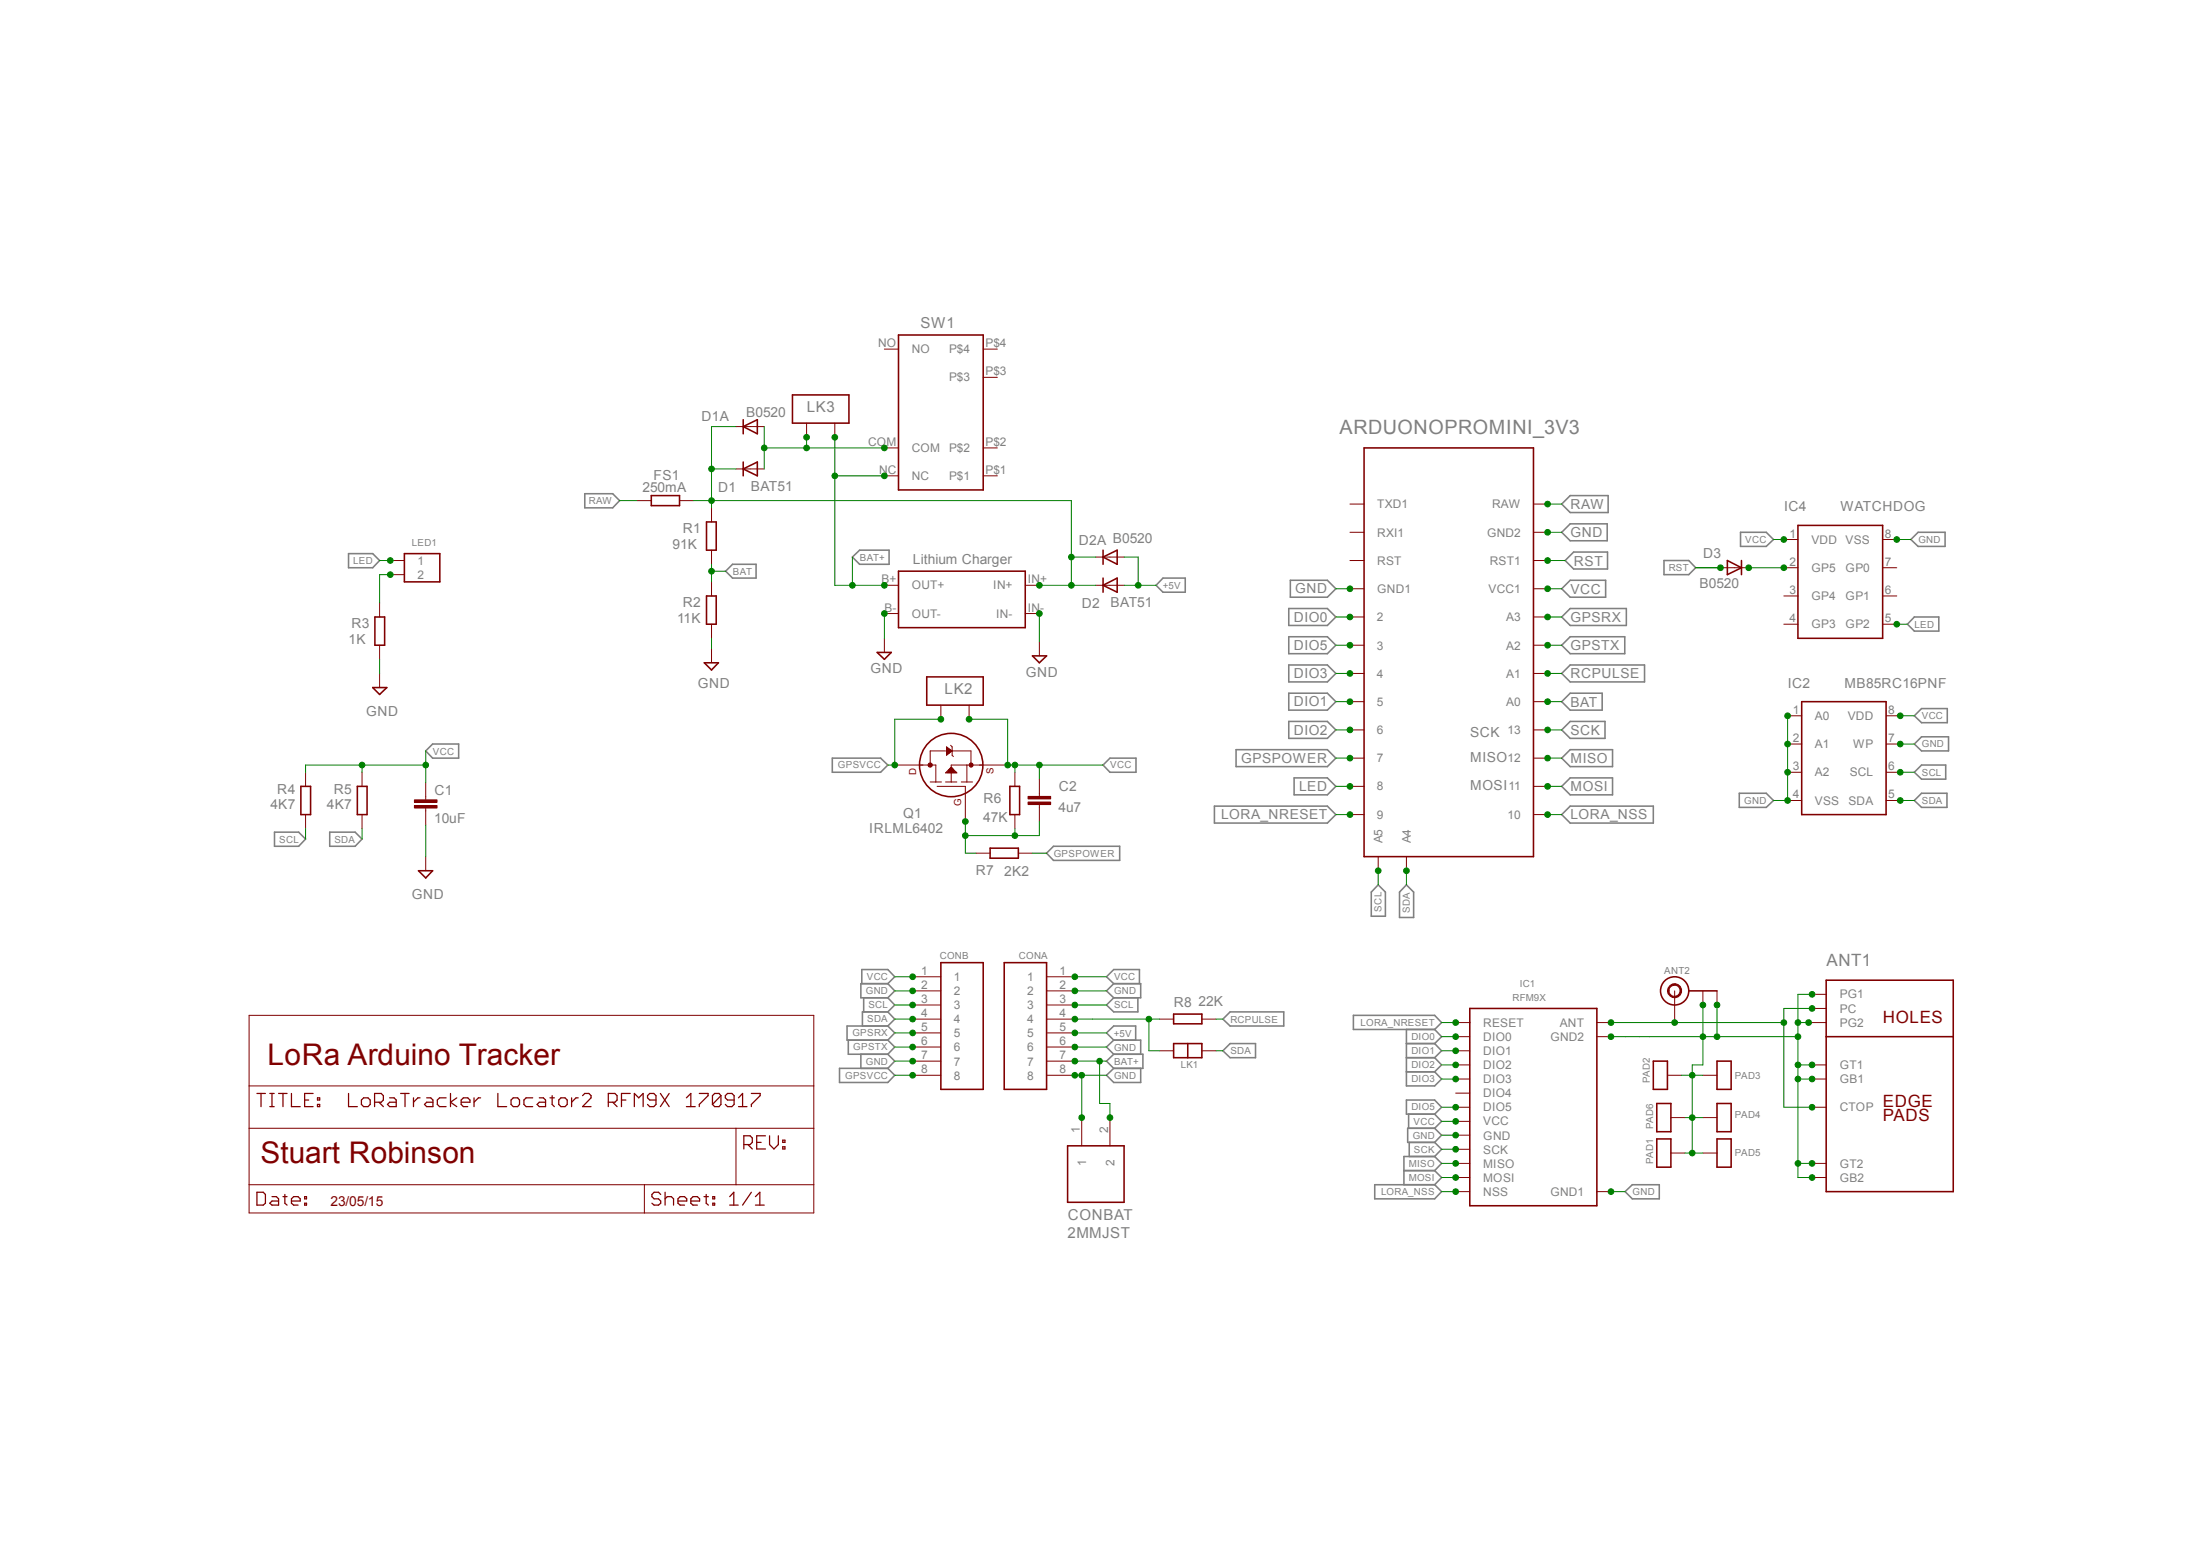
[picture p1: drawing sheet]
<svg xmlns="http://www.w3.org/2000/svg" width="297mm" height="210mm" viewBox="0 0 297 210" stroke-linecap="round" stroke-linejoin="round" font-family="sans-serif">
<g fill="none" stroke="#808080" stroke-width=".21">
<path d="M47 74.7h3.3l.9 .9-.9 1h-3.3zM78.9 66.6h3.8l.9 1-.9 .9h-3.8zM98.8 76.2h3.2v1.8h-3.2l-.9-.9zM115 75.2l1-.9h4v1.9h-4zM156.9 78h3v1.9h-3l-.9-.9zM174.1 78.3h5l1.2 1.2-1.2 1.1h-5zM210.7 71.8l1.2-1.1h5v2.3h-5zM210.7 79.5l1.2-1.2h4.8v2.3h-4.8zM210.7 68l1.2-1.1h5.1v2.3h-5.1zM211.2 75.6l1.1-1.1h4.6v2.3h-4.6zM224.5 75.6h3.4l.9 1-.9 1h-3.4zM234.9 71.8h3.4l1 1-1 .9h-3.4z"/>
<path d="M257.9 72.8l.9-1h3.7v1.9h-3.7zM173.9 82.1h5.2l1.2 1.2-1.2 1.1h-5.2zM173.9 85.9h5.2l1.2 1.2-1.2 1.1h-5.2zM173.9 89.7h5.2l1.2 1.2-1.2 1.1h-5.2zM173.9 93.6h5.2l1.2 1.1-1.2 1.1h-5.2zM173.9 97.4h5.2l1.2 1.1-1.2 1.2h-5.2zM210.7 83.3l1.2-1.2h7.6v2.3h-7.6zM210.7 87.1l1.2-1.2h7.3v2.3h-7.3zM210.7 94.7l1.2-1.1h4.3v2.2h-4.3zM210.7 98.5l1.2-1.1h4.7v2.3h-4.7zM210.7 90.9l1.2-1.2h10v2.3h-10zM258.3 96.6l1-1h3.5v1.9h-3.5z"/>
<path d="M258.3 83.3h3.3v1.9h-3.3l-.9-1zM37 112.3h3.3l.9 .9-.9 1h-3.3zM44.5 112.3h3.4l1 .9-1 1h-3.4zM57.4 101.3l1-.9h3.5v1.9h-3.5zM112.3 102.3h6.5l1 1-1 .9h-6.5zM141.2 115.1l1-.9h8.9v1.9h-8.9zM148.8 103.3l1-1h3.5v1.9h-3.5zM163.9 108.8h15.2l1.2 1.1-1.2 1.2h-15.2zM166.8 101.2h12.3l1.2 1.1-1.2 1.2h-12.3zM174.6 105h4.5l1.2 1.1-1.2 1.2h-4.5zM186 119.4l.9 1v3.3h-1.9v-3.3zM189.8 119.4l1 1v3.4h-2v-3.4z"/>
<path d="M210.7 109.9l1.2-1.1h11.2v2.3h-11.2zM210.7 106.1l1.2-1.1h5.7v2.3h-5.7zM210.7 102.3l1.2-1.1h5.7v2.3h-5.7zM234.7 107.1h3.6l1 .9-1 1h-3.6zM258.3 108l1-.9h3.4v1.9h-3.4zM258.3 100.4l1-1h3.6v1.9h-3.6zM258.3 104.2l1-.9h3.3v1.9h-3.3zM116.3 132.8v-1.9h3.5l.9 .9-.9 1M116.5 134.7v1.9M119.8 138.5h-5.5v1.9h5.5M119.8 132.8h-3.6v1.9h3.6M119.8 132.8l.9 .9-.9 1"/>
<path d="M119.8 138.5l.9 .9-.9 1M119.8 134.7l.9 .9-.9 1M119.8 136.6l.9 .9-.9 1M119.8 136.6h-3.4v1.9M150.3 132.8h3.6v1.9h-3.6M150.3 132.8l-1 .9 1 1M150.3 132.8l-1-1 1-.9h3.5v1.9M150.3 134.7l-1 .9 1 1h3.2v-1.9M165 137.5l1-.9h7.2v1.9h-7.2zM182.6 137h11l.9 1-.9 .9h-11zM189.8 138.9v7.7h3.8l.9-1-.9-.9M193.6 138.9l.9 1-.9 .9"/>
<path d="M113.3 144.2h6.5l.9 .9-.9 1h-6.5zM114.5 140.4v1.9h5.3M116.2 142.3v1.9M119.8 142.3l.9 .9-.9 1M119.8 140.4l.9 .9-.9 1M150.3 144.2l-1 .9 1 1h3.6v-1.9M150.3 142.3h3.9v1.9h-3.9M150.3 140.4h3.6v1.9M150.3 140.4l-1 .9 1 1M150.3 140.4l-1-1 1-.9h2.9v1.9M150.3 142.3l-1 .9 1 1M165 141.8l1-1h3.4v1.9h-3.4z"/>
<path d="M185.5 159.9h8.1l.9 .9-.9 1h-8.1zM189.4 158h4.2M189.8 148.5h3.8l.9 .9-.9 1h-3.8zM189.8 140.8h3.8M189.8 142.7h3.8M189.8 144.7h3.8M190.1 150.4v1.9M190.2 154.2v1.9M193.6 152.3l.9 .9-.9 1M193.6 152.3h-3.7v1.9h3.7M193.6 150.4l.9 .9-.9 1M193.6 142.7l.9 1-.9 1"/>
<path d="M193.6 158l.9 .9-.9 1M193.6 156.1h-4.2v3.8M193.6 156.1l.9 .9-.9 1M193.6 154.2l.9 .9-.9 1M193.6 140.8l.9 1-.9 .9M219.3 160.8l1-.9h3.6v1.9h-3.6z"/>
</g>
<g fill="none" stroke="#800000" stroke-width=".21">
<path d="M95.3 70.4h1.3v3.9h-1.3zM50.3 92.8h1.9l-1 .9zM50.6 83.3h1.3v3.8h-1.3zM95 89.5h1.9l-.9 .9zM95.3 80.4h1.3v3.8h-1.3zM118.4 88.1h1.9l-1 .9zM127 129.9h5.7v17.1h-5.7zM135.5 129.9h5.7v17.1h-5.7zM158.4 136.9h3.8v1.3h-3.8zM223.1 143.2h1.9v3.8h-1.9zM223.6 148.9h1.9v3.8h-1.9zM223.6 153.7h1.9v3.8h-1.9z"/>
<path d="M231.7 143.2h1.9v3.8h-1.9zM231.7 148.9h1.9v3.8h-1.9zM231.7 153.7h1.9v3.8h-1.9z"/>
<circle cx="128.4" cy="103.3" r="4.3"/>
</g>
<g fill="none" stroke="#800000" stroke-width=".13">
<path d="M96 68.5v1.9M96 74.3v1.9M96 78.5v1.9M51.2 81.4v1.9M51.2 87.1v1.9M51.2 90.9v1.9M96 84.2v1.9M96 87.5v2M119.3 86.1v2M124.2 103.3h2.1v2.2M125.5 105.5h1.5M126.4 106.1h3.9v1"/>
<path d="M127.6 105.5h1.5M127.6 101.3h-2.1v2M127.7 100.8l.8 .5-.8 .6zM128 103.9h.2M128.3 100.6l.2 .2v1.1l.2 .2M128.4 103.5l.7 .8h-1.5zM128.4 104.3v1.2M128.6 101.3h2.4v2M129.7 105.5h1.5M130.5 103.3v2.2M132.5 103.3h-4.1v.2M33.6 137h76.2v26.7h-76.2z"/>
<path d="M123.1 131.8h3.9M123.1 133.7h3.9M123.1 135.6h3.9M123.1 137.5h3.9M123.1 139.4h3.9M141.2 131.8h3.8M141.2 133.7h3.8M141.2 135.6h3.8M141.2 137.5h3.8M141.2 139.4h3.8M156.5 137.5h1.9M162.2 137.5h1.9"/>
<path d="M33.6 152.3h76.2M33.6 159.9h76.2M33.6 146.6h76.2M87 159.9v3.8M99.3 152.3v7.6M123.1 145.1h3.9M123.1 141.3h3.9M123.1 143.2h3.9M141.2 145.1h3.8M141.2 141.3h3.8M141.2 143.2h3.8M225 145.1h1.9"/>
<path d="M225.5 150.8h1.9M225.5 155.6h1.9M229.8 145.1h1.9M229.8 150.8h1.9M229.8 155.6h1.9"/>
</g>
<g fill="none" stroke="#800000" stroke-width=".17">
<path d="M127.8 101.3h.2M128.3 101.3h.2M34.7 147.6h1.1M35.2 147.6v1.8M36.4 147.6h.6M36.4 149.4h.6M36.7 147.6v1.8M37.6 147.6h1.1M38.2 147.6v1.8M39.3 147.6v1.8h1.2M41.1 148.5h.6M42.2 147.6h-1.1v1.8h1.1"/>
<path d="M42.8 149.1h.3v.3h-.3zM42.8 148.2h.3v.3h-.3zM47 147.6v1.8h1.2M48.8 148.5l.3-.3h.6l.3 .3v.6l-.3 .3h-.6l-.3-.3zM50.5 148.8h.9l.3-.3v-.6l-.3-.3h-.9v1.8M51.1 148.8l.6 .6M52.6 148.2h.6l.3 .3v.9h-.9l-.3-.3 .3-.3h.9M54.1 147.6h1.1M54.7 147.6v1.8M55.8 148.2v1.2M56.7 148.2h-.3l-.6 .6M57.6 148.2h.5l.3 .3v.9h-.8l-.3-.3 .3-.3h.8"/>
<path d="M60.2 148.2h-.9l-.3 .3v.6l.3 .3h.9M60.8 147.6v1.8M61.6 148.2l-.8 .6 .8 .6M62.2 148.8h1.2v-.3l-.3-.3h-.6l-.3 .3v.6l.3 .3h.6M64 148.2v1.2M64.9 148.2h-.3l-.6 .6M67.2 147.6v1.8h1.2M69.3 148.2h.5l.3 .3v.6l-.3 .3h-.5l-.3-.3v-.6zM71.9 148.2h-.9l-.3 .3v.6l.3 .3h.9M72.8 148.2h.5l.3 .3v.9h-.8l-.3-.3 .3-.3h.8M74.2 148.2h.6M74.5 147.9v1.2l.3 .3"/>
<path d="M75.4 148.5l.3-.3h.5l.3 .3v.6l-.3 .3h-.5l-.3-.3zM77.1 148.2v1.2M78 148.2h-.3l-.6 .6M78.6 147.9l.3-.3h.6l.3 .3v.3l-1.2 1.2h1.2M82.1 148.8h.9l.3-.3v-.6l-.3-.3h-.9v1.8M82.7 148.8l.6 .6M83.9 148.5h.6M85 147.6h-1.1v1.8M85.6 149.4v-1.8l.6 .6 .6-.6v1.8M88.5 148.5h-.8l-.3-.3v-.3l.3-.3h.5l.3 .3v1.2l-.3 .3h-.5l-.3-.3M89.1 147.6l1.2 1.8M90.3 147.6l-1.2 1.8"/>
<path d="M92.6 148.2l.6-.6v1.8M92.6 149.4h1.2M94.4 147.6h1.1v.3l-1.1 1.2v.3M97.3 147.9l-.3-.3h-.6l-.3 .3v1.2M97.3 147.9v1.2l-.3 .3h-.6l-.3-.3M97.3 147.9l-1.2 1.2M99.1 148.5h-.9l-.3-.3v-.3l.3-.3h.6l.3 .3v1.2l-.3 .3h-.6l-.3-.3M99.7 149.4h1.1M99.7 148.2l.5-.6v1.8M100.4 154.5h.8l.3-.3v-.6l-.3-.3h-.8v1.8M100.9 154.5l.6 .6M101.4 147.6h1.2v.3l-1.2 1.2v.3"/>
<path d="M102.1 154.2h.6M103.3 153.3h-1.2v1.8h1.2M103.8 153.3v1.2l.6 .6 .6-.6v-1.2M105.6 154.8h.3v.3h-.3zM105.6 153.9h.3v.3h-.3zM34.7 160.9h.8l.3 .3v1.2l-.3 .2h-.8zM36.7 161.5h.6l.3 .3v.8h-.9l-.3-.2 .3-.3h.9M38.2 161.5h.5M38.4 161.2v1.2l.3 .2M39.3 162.1h1.2v-.3l-.3-.3h-.6l-.3 .3v.6l.3 .2h.6M41.1 162.4h.3v.2h-.3zM41.1 161.5h.3v.3h-.3z"/>
<path d="M89.2 161.2l-.3-.3h-.6l-.3 .3v.3l.3 .3h.6l.3 .3v.3l-.3 .2h-.6l-.3-.2M89.7 161.8l.3-.3h.6l.3 .3v.8M89.7 160.9v1.7M91.5 162.1h1.2v-.3l-.3-.3h-.6l-.3 .3v.6l.3 .2h.6M93.2 162.1h1.2v-.3l-.3-.3h-.6l-.3 .3v.6l.3 .2h.6M95 161.5h.6M95.3 161.2v1.2l.3 .2M96.2 162.4h.2v.2h-.2zM96.2 161.5h.2v.3h-.2zM98.5 162.6h1.1M98.5 161.5l.5-.6v1.7M101.4 160.9l-1.2 1.7"/>
<path d="M101.9 162.6h1.2M101.9 161.5l.6-.6v1.7"/>
</g>
<path d="M128.2 103.9l.2-.2 .2 .2" fill="none" stroke="#800000" stroke-width=".38"/>
<path d="M128.1 104h.6" fill="none" stroke="#800000" stroke-width=".3"/>
<path d="M127.8 101v.7M127.8 104.2h1.1M128 101.1v.5l.3-.3h-.3M128 104.1h.7M128.1 101.2l.1 .1" fill="none" stroke="#800000" stroke-width=".25"/>
<circle cx="125.5" cy="103.3" r=".3" fill="#800000"/>
<circle cx="125.5" cy="103.3" r=".3" fill="none" stroke="#800000" stroke-width=".13"/>
<circle cx="131.1" cy="103.2" r=".29" fill="#800000"/>
<g fill="none" stroke="#800000" stroke-width=".13">
<path d="M99.3 57.6h3.8M119.3 47.1h1.9M132.7 47.1h1.9M132.7 50.9h1.9M99.3 63.3h3.8M119.3 60.5h1.9M119.3 64.2h1.9M132.7 60.5h1.9M132.7 64.2h1.9M147.9 75.2h3.8M147.9 79h3.8M48.9 104.2v1.9"/>
<path d="M48.9 109.9v1.9M55.9 108.7h3.1v.4h-3.1zM55.9 107.9h3.1v.4h-3.1zM57.4 105.6v2.3M57.4 109.1v2.2M57.4 115.6v1.9M120.7 103.3h3.8M130.3 107.1v3.8M131.7 115.1h1.9M132.2 103.3h3.8M136.9 104.2v1.9M136.9 109.9v1.9"/>
<path d="M137.4 115.1h1.9M138.7 108.2h3.1v.4h-3.1zM138.7 107.5h3.1v.3h-3.1zM140.3 105.2v2.2M140.3 108.6v2.3M244.5 136.1h1.9M244.5 134.2h1.9M244.5 138h1.9M244.5 149.4h1.9M244.5 143.7h1.9M244.5 145.6h1.9M244.5 157h1.9"/>
<path d="M244.5 158.9h1.9"/>
<circle cx="131.1" cy="103.2" r=".29"/>
</g>
<g fill="none" stroke="#800000" stroke-width=".21">
<path d="M100.3 57.6l1.9-1v1.9zM100.3 56.6v1.9M121.2 45.2h11.5v20.9h-11.5zM100.3 62.4v1.8M100.3 63.3l1.9-.9v1.8zM148.8 75.2l1.9-.9v1.9zM148.8 74.3v1.9M148.8 78v1.9M148.8 79l1.9-1v1.9zM48.2 106.1h1.3v3.8h-1.3zM56.5 117.5h1.9l-1 1zM133.6 114.5h3.8v1.3h-3.8z"/>
<path d="M136.3 106.1h1.3v3.8h-1.3zM227.9 133.7h3.8M246.4 132.3h17.2v28.5h-17.2zM246.4 139.9h17.2"/>
</g>
<path d="M55.9 108.9h3.1M55.9 108.1h3.1M138.7 108.4h3.1M138.7 107.7h3.1" fill="none" stroke="#800000" stroke-width=".34"/>
<path d="M225.3 133a.96 .96 0 0 1 1.5 .3 .96 .96 0 0 1-.6 1.4 .96 .96 0 0 1-1.2-1h.2a.75 .75 0 0 1 .9-.7 .75 .75 0 0 1 .5 1.1 .75 .75 0 0 1-1.1 .2l-.2-.3-.1-.3h-.2l.1-.4z" fill-rule="evenodd" fill="#800000"/>
<g fill="none" stroke="#800000" stroke-width=".13">
<path d="M108.8 57.1v1.9M112.6 57.1v1.9M52.7 75.6h1.9M52.7 77.6h1.9M86 67.6h1.9M91.7 67.6h1.9M119.3 79h1.9M138.3 79h2M182.2 68h1.9M182.2 71.8h1.9M182.2 75.6h1.9M182.2 79.5h1.9"/>
<path d="M206.9 68h1.9M206.9 71.8h1.9M206.9 75.6h1.9M206.9 79.5h1.9M232.2 76.6h3.8M240.7 76.6h1.9M240.7 72.8h1.9M254 76.6h1.9M254 72.8h1.9M119.3 82.8h1.9M127 95.2v1.9M130.8 95.2v1.9"/>
<path d="M138.3 82.8h2M140.3 86.6v1.9M182.2 83.3h1.9M182.2 87.1h1.9M182.2 90.9h1.9M182.2 94.7h1.9M182.2 98.5h1.9M206.9 83.3h1.9M206.9 87.1h1.9M206.9 90.9h1.9M206.9 94.7h1.9M206.9 98.5h1.9"/>
<path d="M240.7 80.4h1.9M240.7 84.2h1.9M241.2 96.6h1.9M254 80.4h1.9M254 84.2h1.9M254.5 96.6h1.9M41.2 104.2v1.9M41.2 109.9v1.9M182.2 102.3h1.9M182.2 106.1h1.9M182.2 109.9h1.9M186 115.6v1.9"/>
<path d="M189.8 115.6v1.9M206.9 102.3h1.9M206.9 106.1h1.9M206.9 109.9h1.9M241.2 100.4h1.9M241.2 104.2h1.9M241.2 108h1.9M254.5 100.4h1.9M254.5 104.2h1.9M254.5 108h1.9M196.4 138h1.9M196.4 139.9h1.9"/>
<path d="M215.5 138h1.9M215.5 139.9h1.9M225.3 133a.96 .96 0 0 1 1.5 .3 .96 .96 0 0 1-.6 1.4 .96 .96 0 0 1-1.2-1h.2a.75 .75 0 0 1 .9-.7 .75 .75 0 0 1 .5 1.1 .75 .75 0 0 1-1.1 .2l-.2-.3-.1-.3h-.2l.1-.4zM226 133.7v3.8M229.8 133.7v1.9M231.7 133.7v1.9M146 150.8v3.8M149.8 150.8v3.8M156.5 141.8h1.9M162.2 141.8h1.9M196.4 141.8h1.9M196.4 143.7h1.9"/>
<path d="M196.4 145.6h1.9M196.4 147.5h1.9M196.4 149.4h1.9M196.4 151.3h1.9M196.4 153.2h1.9M196.4 155.1h1.9M196.4 157h1.9M196.4 158.9h1.9M196.4 160.8h1.9M215.5 160.8h1.9"/>
</g>
<g fill="none" stroke="#800000" stroke-width=".21">
<path d="M106.9 53.3h7.7v3.8h-7.7zM54.6 74.7h4.8v3.8h-4.8zM87.9 66.9h3.8v1.3h-3.8zM121.2 77.1h17.1v7.6h-17.1zM184.1 60.5h22.8v55.1h-22.8zM233.1 75.6l1.9 1-1.9 1zM235 75.6v2M242.6 70.9h11.4v15.2h-11.4zM125.1 91.4h7.6v3.8h-7.6zM139.3 88.5h1.9l-.9 1zM243.1 94.7h11.4v15.2h-11.4zM40.6 106.1h1.3v3.8h-1.3z"/>
<path d="M198.3 136.1h17.2v26.6h-17.2zM144.1 154.6h7.6v7.7h-7.6zM158.4 140.8h3.8v1.9h-3.8zM160.3 140.8v1.9"/>
<circle cx="226" cy="133.7" r="1.91"/>
</g>
<path d="M52.7 77.6h-1.5v3.8" fill="none" stroke="#008000" stroke-width=".13"/>
<circle cx="52.7" cy="77.6" r=".38" fill="#008000"/>
<g fill="none" stroke="#008000" stroke-width=".13">
<path d="M208.8 71.8h1.9M51.2 89v1.9M96 86.1v1.4"/>
<circle cx="52.7" cy="77.6" r=".38"/>
</g>
<circle cx="208.8" cy="71.8" r=".38" fill="#008000"/>
<g fill="none" stroke="#008000" stroke-width=".13">
<path d="M180.3 79.5h1.9"/>
<circle cx="208.8" cy="71.8" r=".38"/>
</g>
<circle cx="182.2" cy="79.5" r=".38" fill="#008000"/>
<g fill="none" stroke="#008000" stroke-width=".13">
<path d="M145 145.1h1"/>
<circle cx="182.2" cy="79.5" r=".38"/>
</g>
<circle cx="145" cy="145.1" r=".38" fill="#008000"/>
<g fill="none" stroke="#008000" stroke-width=".13">
<path d="M149.3 145.1h-3.3v5.7"/>
<circle cx="145" cy="145.1" r=".38"/>
</g>
<circle cx="146" cy="150.8" r=".38" fill="#008000"/>
<circle cx="146" cy="150.8" r=".38" fill="none" stroke="#008000" stroke-width=".13"/>
<circle cx="146" cy="145.1" r=".38" fill="#008000"/>
<g fill="none" stroke="#008000" stroke-width=".13">
<path d="M145 141.3h4.3"/>
<circle cx="146" cy="145.1" r=".38"/>
</g>
<circle cx="145" cy="141.3" r=".38" fill="#008000"/>
<g fill="none" stroke="#008000" stroke-width=".13">
<path d="M145 133.7h4.3"/>
<circle cx="145" cy="141.3" r=".38"/>
</g>
<circle cx="145" cy="133.7" r=".38" fill="#008000"/>
<circle cx="145" cy="133.7" r=".38" fill="none" stroke="#008000" stroke-width=".13"/>
<circle cx="140.2" cy="82.8" r=".38" fill="#008000"/>
<g fill="none" stroke="#008000" stroke-width=".13">
<path d="M119.3 82.8v3.3M140.3 82.8v3.8M57.4 111.3v4.3"/>
<circle cx="140.2" cy="82.8" r=".38"/>
</g>
<circle cx="119.3" cy="82.8" r=".38" fill="#008000"/>
<g fill="none" stroke="#008000" stroke-width=".13">
<path d="M194.5 153.2h1.9"/>
<circle cx="119.3" cy="82.8" r=".38"/>
</g>
<circle cx="196.4" cy="153.2" r=".38" fill="#008000"/>
<g fill="none" stroke="#008000" stroke-width=".13">
<path d="M222.6 139.9h7.2v3.8h-1.5M226.9 145.1h2.9M227.4 150.8h2.4M228.3 145.1v5.7"/>
<circle cx="196.4" cy="153.2" r=".38"/>
</g>
<circle cx="228.3" cy="150.8" r=".38" fill="#008000"/>
<circle cx="228.3" cy="150.8" r=".38" fill="none" stroke="#008000" stroke-width=".13"/>
<circle cx="228.3" cy="145.1" r=".38" fill="#008000"/>
<g fill="none" stroke="#008000" stroke-width=".13">
<path d="M227.4 155.6h2.4M228.3 143.7v1.4M228.3 150.8v4.8"/>
<circle cx="228.3" cy="145.1" r=".38"/>
</g>
<circle cx="228.3" cy="155.6" r=".38" fill="#008000"/>
<g fill="none" stroke="#008000" stroke-width=".13">
<path d="M229.8 139.9h1.9M242.6 138h1.9M244.5 134.2h-1.9v24.7h1.9M242.6 143.7h1.9M242.6 145.6h1.9M242.6 157h1.9"/>
<circle cx="228.3" cy="155.6" r=".38"/>
</g>
<circle cx="242.6" cy="139.9" r=".38" fill="#008000"/>
<circle cx="242.6" cy="139.9" r=".38" fill="none" stroke="#008000" stroke-width=".13"/>
<circle cx="242.6" cy="157" r=".38" fill="#008000"/>
<circle cx="242.6" cy="157" r=".38" fill="none" stroke="#008000" stroke-width=".13"/>
<circle cx="242.6" cy="143.7" r=".38" fill="#008000"/>
<circle cx="242.6" cy="143.7" r=".38" fill="none" stroke="#008000" stroke-width=".13"/>
<circle cx="242.6" cy="145.6" r=".38" fill="#008000"/>
<circle cx="242.6" cy="145.6" r=".38" fill="none" stroke="#008000" stroke-width=".13"/>
<circle cx="242.6" cy="138" r=".38" fill="#008000"/>
<circle cx="242.6" cy="138" r=".38" fill="none" stroke="#008000" stroke-width=".13"/>
<circle cx="244.5" cy="134.2" r=".38" fill="#008000"/>
<circle cx="244.5" cy="134.2" r=".38" fill="none" stroke="#008000" stroke-width=".13"/>
<circle cx="244.1" cy="138" r=".38" fill="#008000"/>
<circle cx="244.1" cy="138" r=".38" fill="none" stroke="#008000" stroke-width=".13"/>
<circle cx="244.5" cy="143.7" r=".38" fill="#008000"/>
<circle cx="244.5" cy="143.7" r=".38" fill="none" stroke="#008000" stroke-width=".13"/>
<circle cx="244.5" cy="145.6" r=".38" fill="#008000"/>
<circle cx="244.5" cy="145.6" r=".38" fill="none" stroke="#008000" stroke-width=".13"/>
<circle cx="244.5" cy="157" r=".38" fill="#008000"/>
<circle cx="244.5" cy="157" r=".38" fill="none" stroke="#008000" stroke-width=".13"/>
<circle cx="244.5" cy="158.9" r=".38" fill="#008000"/>
<g fill="none" stroke="#008000" stroke-width=".13">
<path d="M229.8 135.6v4.3M231.7 135.6v4.3h10.9"/>
<circle cx="244.5" cy="158.9" r=".38"/>
</g>
<circle cx="229.8" cy="139.9" r=".38" fill="#008000"/>
<circle cx="229.8" cy="139.9" r=".38" fill="none" stroke="#008000" stroke-width=".13"/>
<circle cx="231.7" cy="139.9" r=".38" fill="#008000"/>
<circle cx="231.7" cy="139.9" r=".38" fill="none" stroke="#008000" stroke-width=".13"/>
<circle cx="231.7" cy="135.6" r=".38" fill="#008000"/>
<circle cx="231.7" cy="135.6" r=".38" fill="none" stroke="#008000" stroke-width=".13"/>
<circle cx="229.8" cy="135.6" r=".38" fill="#008000"/>
<g fill="none" stroke="#008000" stroke-width=".13">
<path d="M217.4 139.9h5.2"/>
<circle cx="229.8" cy="135.6" r=".38"/>
</g>
<circle cx="217.4" cy="139.9" r=".38" fill="#008000"/>
<g fill="none" stroke="#008000" stroke-width=".13">
<path d="M255.9 72.8h2"/>
<circle cx="217.4" cy="139.9" r=".38"/>
</g>
<circle cx="255.9" cy="72.8" r=".38" fill="#008000"/>
<g fill="none" stroke="#008000" stroke-width=".13">
<path d="M241.2 96.6v11.4h-1.9"/>
<circle cx="255.9" cy="72.8" r=".38"/>
</g>
<circle cx="241.2" cy="108" r=".38" fill="#008000"/>
<circle cx="241.2" cy="108" r=".38" fill="none" stroke="#008000" stroke-width=".13"/>
<circle cx="241.2" cy="104.2" r=".38" fill="#008000"/>
<circle cx="241.2" cy="104.2" r=".38" fill="none" stroke="#008000" stroke-width=".13"/>
<circle cx="241.2" cy="96.6" r=".38" fill="#008000"/>
<circle cx="241.2" cy="96.6" r=".38" fill="none" stroke="#008000" stroke-width=".13"/>
<circle cx="241.2" cy="100.4" r=".38" fill="#008000"/>
<g fill="none" stroke="#008000" stroke-width=".13">
<path d="M256.4 100.4h1.9"/>
<circle cx="241.2" cy="100.4" r=".38"/>
</g>
<circle cx="256.4" cy="100.4" r=".38" fill="#008000"/>
<g fill="none" stroke="#008000" stroke-width=".13">
<path d="M120.7 143.2h2.4"/>
<circle cx="256.4" cy="100.4" r=".38"/>
</g>
<circle cx="123.1" cy="143.2" r=".38" fill="#008000"/>
<g fill="none" stroke="#008000" stroke-width=".13">
<path d="M120.7 133.7h2.4"/>
<circle cx="123.1" cy="143.2" r=".38"/>
</g>
<circle cx="123.1" cy="133.7" r=".38" fill="#008000"/>
<g fill="none" stroke="#008000" stroke-width=".13">
<path d="M217.4 160.8h1.9"/>
<circle cx="123.1" cy="133.7" r=".38"/>
</g>
<circle cx="217.4" cy="160.8" r=".38" fill="#008000"/>
<g fill="none" stroke="#008000" stroke-width=".13">
<path d="M208.8 68h1.9"/>
<circle cx="217.4" cy="160.8" r=".38"/>
</g>
<circle cx="208.8" cy="68" r=".38" fill="#008000"/>
<g fill="none" stroke="#008000" stroke-width=".13">
<path d="M83.6 67.6h2.4M208.8 79.5h1.9"/>
<circle cx="208.8" cy="68" r=".38"/>
</g>
<circle cx="208.8" cy="79.5" r=".38" fill="#008000"/>
<g fill="none" stroke="#008000" stroke-width=".13">
<path d="M145 131.8h4.3"/>
<circle cx="208.8" cy="79.5" r=".38"/>
</g>
<circle cx="145" cy="131.8" r=".38" fill="#008000"/>
<g fill="none" stroke="#008000" stroke-width=".13">
<path d="M136 103.3h4.3M136.9 103.3v.9"/>
<circle cx="145" cy="131.8" r=".38"/>
</g>
<circle cx="136.9" cy="103.3" r=".38" fill="#008000"/>
<g fill="none" stroke="#008000" stroke-width=".13">
<path d="M148.8 103.3h-8.5v1.9"/>
<circle cx="136.9" cy="103.3" r=".38"/>
</g>
<circle cx="140.2" cy="103.3" r=".38" fill="#008000"/>
<circle cx="140.2" cy="103.3" r=".38" fill="none" stroke="#008000" stroke-width=".13"/>
<circle cx="136" cy="103.3" r=".38" fill="#008000"/>
<g fill="none" stroke="#008000" stroke-width=".13">
<path d="M130.8 97.1h5.2v6.2"/>
<circle cx="136" cy="103.3" r=".38"/>
</g>
<circle cx="130.8" cy="97.1" r=".38" fill="#008000"/>
<g fill="none" stroke="#008000" stroke-width=".13">
<path d="M48.9 103.3v.9M57.4 101.3v4.3M57.4 103.3h-16.2v.9"/>
<circle cx="130.8" cy="97.1" r=".38"/>
</g>
<circle cx="48.9" cy="103.3" r=".38" fill="#008000"/>
<circle cx="48.9" cy="103.3" r=".38" fill="none" stroke="#008000" stroke-width=".13"/>
<circle cx="57.4" cy="103.3" r=".38" fill="#008000"/>
<g fill="none" stroke="#008000" stroke-width=".13">
<path d="M194.5 151.3h1.9"/>
<circle cx="57.4" cy="103.3" r=".38"/>
</g>
<circle cx="196.4" cy="151.3" r=".38" fill="#008000"/>
<g fill="none" stroke="#008000" stroke-width=".13">
<path d="M239.3 72.8h1.4"/>
<circle cx="196.4" cy="151.3" r=".38"/>
</g>
<circle cx="240.7" cy="72.8" r=".38" fill="#008000"/>
<g fill="none" stroke="#008000" stroke-width=".13">
<path d="M256.4 96.6h1.9"/>
<circle cx="240.7" cy="72.8" r=".38"/>
</g>
<circle cx="256.4" cy="96.6" r=".38" fill="#008000"/>
<g fill="none" stroke="#008000" stroke-width=".13">
<path d="M120.7 131.8h2.4"/>
<circle cx="256.4" cy="96.6" r=".38"/>
</g>
<circle cx="123.1" cy="131.8" r=".38" fill="#008000"/>
<g fill="none" stroke="#008000" stroke-width=".13">
<path d="M208.8 83.3h1.9"/>
<circle cx="123.1" cy="131.8" r=".38"/>
</g>
<circle cx="208.8" cy="83.3" r=".38" fill="#008000"/>
<g fill="none" stroke="#008000" stroke-width=".13">
<path d="M120.7 139.4h2.4"/>
<circle cx="208.8" cy="83.3" r=".38"/>
</g>
<circle cx="123.1" cy="139.4" r=".38" fill="#008000"/>
<g fill="none" stroke="#008000" stroke-width=".13">
<path d="M208.8 87.1h1.9"/>
<circle cx="123.1" cy="139.4" r=".38"/>
</g>
<circle cx="208.8" cy="87.1" r=".38" fill="#008000"/>
<g fill="none" stroke="#008000" stroke-width=".13">
<path d="M120.7 141.3h2.4"/>
<circle cx="208.8" cy="87.1" r=".38"/>
</g>
<circle cx="123.1" cy="141.3" r=".38" fill="#008000"/>
<g fill="none" stroke="#008000" stroke-width=".13">
<path d="M180.3 109.9h1.9"/>
<circle cx="123.1" cy="141.3" r=".38"/>
</g>
<circle cx="182.2" cy="109.9" r=".38" fill="#008000"/>
<g fill="none" stroke="#008000" stroke-width=".13">
<path d="M194.5 138h1.9"/>
<circle cx="182.2" cy="109.9" r=".38"/>
</g>
<circle cx="196.4" cy="138" r=".38" fill="#008000"/>
<g fill="none" stroke="#008000" stroke-width=".13">
<path d="M180.3 106.1h1.9"/>
<circle cx="196.4" cy="138" r=".38"/>
</g>
<circle cx="182.2" cy="106.1" r=".38" fill="#008000"/>
<g fill="none" stroke="#008000" stroke-width=".13">
<path d="M51.2 75.6h1.5"/>
<circle cx="182.2" cy="106.1" r=".38"/>
</g>
<circle cx="52.7" cy="75.6" r=".38" fill="#008000"/>
<g fill="none" stroke="#008000" stroke-width=".13">
<path d="M255.9 84.2h1.5"/>
<circle cx="52.7" cy="75.6" r=".38"/>
</g>
<circle cx="255.9" cy="84.2" r=".38" fill="#008000"/>
<g fill="none" stroke="#008000" stroke-width=".13">
<path d="M180.3 102.3h1.9"/>
<circle cx="255.9" cy="84.2" r=".38"/>
</g>
<circle cx="182.2" cy="102.3" r=".38" fill="#008000"/>
<g fill="none" stroke="#008000" stroke-width=".13">
<path d="M208.8 75.6h2.4M139.3 115.1h1.9"/>
<circle cx="182.2" cy="102.3" r=".38"/>
</g>
<circle cx="208.8" cy="75.6" r=".38" fill="#008000"/>
<g fill="none" stroke="#008000" stroke-width=".13">
<path d="M228.8 76.6h3.4"/>
<circle cx="208.8" cy="75.6" r=".38"/>
</g>
<circle cx="232.2" cy="76.6" r=".38" fill="#008000"/>
<g fill="none" stroke="#008000" stroke-width=".13">
<path d="M223.6 138h2.4M244.5 136.1h-3.8v13.3h3.8"/>
<circle cx="232.2" cy="76.6" r=".38"/>
</g>
<circle cx="240.7" cy="138" r=".38" fill="#008000"/>
<circle cx="240.7" cy="138" r=".38" fill="none" stroke="#008000" stroke-width=".13"/>
<circle cx="244.5" cy="136.1" r=".38" fill="#008000"/>
<circle cx="244.5" cy="136.1" r=".38" fill="none" stroke="#008000" stroke-width=".13"/>
<circle cx="244.5" cy="149.4" r=".38" fill="#008000"/>
<g fill="none" stroke="#008000" stroke-width=".13">
<path d="M226 137.5v.5h14.7"/>
<circle cx="244.5" cy="149.4" r=".38"/>
</g>
<circle cx="226" cy="138" r=".38" fill="#008000"/>
<g fill="none" stroke="#008000" stroke-width=".13">
<path d="M217.4 138h6.2"/>
<circle cx="226" cy="138" r=".38"/>
</g>
<circle cx="217.4" cy="138" r=".38" fill="#008000"/>
<g fill="none" stroke="#008000" stroke-width=".13">
<path d="M145 143.2h3.4"/>
<circle cx="217.4" cy="138" r=".38"/>
</g>
<circle cx="145" cy="143.2" r=".38" fill="#008000"/>
<g fill="none" stroke="#008000" stroke-width=".13">
<path d="M149.3 143.2h-.9v5.7h1.4v1.9"/>
<circle cx="145" cy="143.2" r=".38"/>
</g>
<circle cx="149.8" cy="150.8" r=".38" fill="#008000"/>
<circle cx="149.8" cy="150.8" r=".38" fill="none" stroke="#008000" stroke-width=".13"/>
<circle cx="148.4" cy="143.2" r=".38" fill="#008000"/>
<g fill="none" stroke="#008000" stroke-width=".13">
<path d="M112.6 64.2v14.8h6.7M115 75.2v3.8"/>
<circle cx="148.4" cy="143.2" r=".38"/>
</g>
<circle cx="115" cy="79" r=".38" fill="#008000"/>
<g fill="none" stroke="#008000" stroke-width=".13">
<path d="M112.6 64.2h6.7"/>
<circle cx="115" cy="79" r=".38"/>
</g>
<circle cx="119.3" cy="64.2" r=".38" fill="#008000"/>
<circle cx="119.3" cy="64.2" r=".38" fill="none" stroke="#008000" stroke-width=".13"/>
<circle cx="119.3" cy="79" r=".38" fill="#008000"/>
<g fill="none" stroke="#008000" stroke-width=".13">
<path d="M112.6 59v5.2"/>
<circle cx="119.3" cy="79" r=".38"/>
</g>
<circle cx="112.6" cy="64.2" r=".38" fill="#008000"/>
<circle cx="112.6" cy="64.2" r=".38" fill="none" stroke="#008000" stroke-width=".13"/>
<circle cx="112.6" cy="59" r=".38" fill="#008000"/>
<g fill="none" stroke="#008000" stroke-width=".13">
<path d="M145 139.4h4.3"/>
<circle cx="112.6" cy="59" r=".38"/>
</g>
<circle cx="145" cy="139.4" r=".38" fill="#008000"/>
<g fill="none" stroke="#008000" stroke-width=".13">
<path d="M151.7 79h4.3M151.7 75.2h1.9v3.8"/>
<circle cx="145" cy="139.4" r=".38"/>
</g>
<circle cx="153.6" cy="79" r=".38" fill="#008000"/>
<g fill="none" stroke="#008000" stroke-width=".13">
<path d="M145 137.5h10"/>
<circle cx="153.6" cy="79" r=".38"/>
</g>
<circle cx="145" cy="137.5" r=".38" fill="#008000"/>
<g fill="none" stroke="#008000" stroke-width=".13">
<path d="M156.5 137.5h-1.5v4.3h1.5"/>
<circle cx="145" cy="137.5" r=".38"/>
</g>
<circle cx="155" cy="137.5" r=".38" fill="#008000"/>
<g fill="none" stroke="#008000" stroke-width=".13">
<path d="M119.8 103.3h.9"/>
<circle cx="155" cy="137.5" r=".38"/>
</g>
<circle cx="120.7" cy="103.3" r=".38" fill="#008000"/>
<g fill="none" stroke="#008000" stroke-width=".13">
<path d="M127 97.1h-6.3v6.2"/>
<circle cx="120.7" cy="103.3" r=".38"/>
</g>
<circle cx="127" cy="97.1" r=".38" fill="#008000"/>
<g fill="none" stroke="#008000" stroke-width=".13">
<path d="M120.7 145.1h2.4"/>
<circle cx="127" cy="97.1" r=".38"/>
</g>
<circle cx="123.1" cy="145.1" r=".38" fill="#008000"/>
<g fill="none" stroke="#008000" stroke-width=".13">
<path d="M103.1 57.6v5.7M108.8 60.5h10.5"/>
<circle cx="123.1" cy="145.1" r=".38"/>
</g>
<circle cx="103.1" cy="60.5" r=".38" fill="#008000"/>
<circle cx="103.1" cy="60.5" r=".38" fill="none" stroke="#008000" stroke-width=".13"/>
<circle cx="119.3" cy="60.5" r=".38" fill="#008000"/>
<g fill="none" stroke="#008000" stroke-width=".13">
<path d="M108.8 59v1.5h-5.7"/>
<circle cx="119.3" cy="60.5" r=".38"/>
</g>
<circle cx="108.8" cy="60.5" r=".38" fill="#008000"/>
<circle cx="108.8" cy="60.5" r=".38" fill="none" stroke="#008000" stroke-width=".13"/>
<circle cx="108.8" cy="59" r=".38" fill="#008000"/>
<g fill="none" stroke="#008000" stroke-width=".13">
<path d="M130.3 110.9v1.9h10v-1.9M136.9 111.8v1"/>
<circle cx="108.8" cy="59" r=".38"/>
</g>
<circle cx="136.9" cy="112.8" r=".38" fill="#008000"/>
<g fill="none" stroke="#008000" stroke-width=".13">
<path d="M130.3 112.8v2.3h1.4"/>
<circle cx="136.9" cy="112.8" r=".38"/>
</g>
<circle cx="130.3" cy="112.8" r=".38" fill="#008000"/>
<circle cx="130.3" cy="112.8" r=".38" fill="none" stroke="#008000" stroke-width=".13"/>
<circle cx="130.3" cy="110.9" r=".38" fill="#008000"/>
<g fill="none" stroke="#008000" stroke-width=".13">
<path d="M180.3 87.1h1.9"/>
<circle cx="130.3" cy="110.9" r=".38"/>
</g>
<circle cx="182.2" cy="87.1" r=".38" fill="#008000"/>
<g fill="none" stroke="#008000" stroke-width=".13">
<path d="M194.5 149.4h1.9"/>
<circle cx="182.2" cy="87.1" r=".38"/>
</g>
<circle cx="196.4" cy="149.4" r=".38" fill="#008000"/>
<g fill="none" stroke="#008000" stroke-width=".13">
<path d="M99.3 57.6h-3.3v10.9M96 63.3h3.3"/>
<circle cx="196.4" cy="149.4" r=".38"/>
</g>
<circle cx="96" cy="63.3" r=".38" fill="#008000"/>
<g fill="none" stroke="#008000" stroke-width=".13">
<path d="M140.3 79h7.6M147.9 75.2h-3.3v3.8"/>
<circle cx="96" cy="63.3" r=".38"/>
</g>
<circle cx="140.2" cy="79" r=".38" fill="#008000"/>
<g fill="none" stroke="#008000" stroke-width=".13">
<path d="M96 67.6h48.6v7.6"/>
<circle cx="140.2" cy="79" r=".38"/>
</g>
<circle cx="144.6" cy="75.2" r=".38" fill="#008000"/>
<circle cx="144.6" cy="75.2" r=".38" fill="none" stroke="#008000" stroke-width=".13"/>
<circle cx="144.6" cy="79" r=".38" fill="#008000"/>
<circle cx="144.6" cy="79" r=".38" fill="none" stroke="#008000" stroke-width=".13"/>
<circle cx="96" cy="67.6" r=".38" fill="#008000"/>
<g fill="none" stroke="#008000" stroke-width=".13">
<path d="M93.6 67.6h2.4M236 76.6h4.7"/>
<circle cx="96" cy="67.6" r=".38"/>
</g>
<circle cx="240.7" cy="76.6" r=".38" fill="#008000"/>
<circle cx="240.7" cy="76.6" r=".38" fill="none" stroke="#008000" stroke-width=".13"/>
<circle cx="236" cy="76.6" r=".38" fill="#008000"/>
<g fill="none" stroke="#008000" stroke-width=".13">
<path d="M256.4 108h1.9"/>
<circle cx="236" cy="76.6" r=".38"/>
</g>
<circle cx="256.4" cy="108" r=".38" fill="#008000"/>
<g fill="none" stroke="#008000" stroke-width=".13">
<path d="M48.9 111.8v1.4M189.8 117.5v1.9"/>
<circle cx="256.4" cy="108" r=".38"/>
</g>
<circle cx="189.8" cy="117.5" r=".38" fill="#008000"/>
<g fill="none" stroke="#008000" stroke-width=".13">
<path d="M120.7 137.5h2.4"/>
<circle cx="189.8" cy="117.5" r=".38"/>
</g>
<circle cx="123.1" cy="137.5" r=".38" fill="#008000"/>
<g fill="none" stroke="#008000" stroke-width=".13">
<path d="M256.4 104.2h1.9M164.1 141.8h.9"/>
<circle cx="123.1" cy="137.5" r=".38"/>
</g>
<circle cx="256.4" cy="104.2" r=".38" fill="#008000"/>
<g fill="none" stroke="#008000" stroke-width=".13">
<path d="M186 117.5v1.9"/>
<circle cx="256.4" cy="104.2" r=".38"/>
</g>
<circle cx="186" cy="117.5" r=".38" fill="#008000"/>
<g fill="none" stroke="#008000" stroke-width=".13">
<path d="M145 135.6h4.3"/>
<circle cx="186" cy="117.5" r=".38"/>
</g>
<circle cx="145" cy="135.6" r=".38" fill="#008000"/>
<g fill="none" stroke="#008000" stroke-width=".13">
<path d="M41.2 111.8v1.4M120.7 135.6h2.4"/>
<circle cx="145" cy="135.6" r=".38"/>
</g>
<circle cx="123.1" cy="135.6" r=".38" fill="#008000"/>
<g fill="none" stroke="#008000" stroke-width=".13">
<path d="M194.5 139.9h1.9"/>
<circle cx="123.1" cy="135.6" r=".38"/>
</g>
<circle cx="196.4" cy="139.9" r=".38" fill="#008000"/>
<g fill="none" stroke="#008000" stroke-width=".13">
<path d="M180.3 83.3h1.9"/>
<circle cx="196.4" cy="139.9" r=".38"/>
</g>
<circle cx="182.2" cy="83.3" r=".38" fill="#008000"/>
<g fill="none" stroke="#008000" stroke-width=".13">
<path d="M208.8 94.7h1.9"/>
<circle cx="182.2" cy="83.3" r=".38"/>
</g>
<circle cx="208.8" cy="94.7" r=".38" fill="#008000"/>
<g fill="none" stroke="#008000" stroke-width=".13">
<path d="M96 76.2v2.3M96 77.1h1.9"/>
<circle cx="208.8" cy="94.7" r=".38"/>
</g>
<circle cx="96" cy="77.1" r=".38" fill="#008000"/>
<g fill="none" stroke="#008000" stroke-width=".13">
<path d="M194.5 143.7h1.9"/>
<circle cx="96" cy="77.1" r=".38"/>
</g>
<circle cx="196.4" cy="143.7" r=".38" fill="#008000"/>
<g fill="none" stroke="#008000" stroke-width=".13">
<path d="M180.3 98.5h1.9"/>
<circle cx="196.4" cy="143.7" r=".38"/>
</g>
<circle cx="182.2" cy="98.5" r=".38" fill="#008000"/>
<g fill="none" stroke="#008000" stroke-width=".13">
<path d="M194.5 160.8h1.9"/>
<circle cx="182.2" cy="98.5" r=".38"/>
</g>
<circle cx="196.4" cy="160.8" r=".38" fill="#008000"/>
<g fill="none" stroke="#008000" stroke-width=".13">
<path d="M208.8 109.9h1.9"/>
<circle cx="196.4" cy="160.8" r=".38"/>
</g>
<circle cx="208.8" cy="109.9" r=".38" fill="#008000"/>
<g fill="none" stroke="#008000" stroke-width=".13">
<path d="M208.8 106.1h1.9"/>
<circle cx="208.8" cy="109.9" r=".38"/>
</g>
<circle cx="208.8" cy="106.1" r=".38" fill="#008000"/>
<g fill="none" stroke="#008000" stroke-width=".13">
<path d="M194.5 158.9h1.9"/>
<circle cx="208.8" cy="106.1" r=".38"/>
</g>
<circle cx="196.4" cy="158.9" r=".38" fill="#008000"/>
<g fill="none" stroke="#008000" stroke-width=".13">
<path d="M208.8 102.3h1.9"/>
<circle cx="196.4" cy="158.9" r=".38"/>
</g>
<circle cx="208.8" cy="102.3" r=".38" fill="#008000"/>
<g fill="none" stroke="#008000" stroke-width=".13">
<path d="M194.5 157h1.9"/>
<circle cx="208.8" cy="102.3" r=".38"/>
</g>
<circle cx="196.4" cy="157" r=".38" fill="#008000"/>
<g fill="none" stroke="#008000" stroke-width=".13">
<path d="M208.8 98.5h1.9"/>
<circle cx="196.4" cy="157" r=".38"/>
</g>
<circle cx="208.8" cy="98.5" r=".38" fill="#008000"/>
<g fill="none" stroke="#008000" stroke-width=".13">
<path d="M194.5 155.1h1.9"/>
<circle cx="208.8" cy="98.5" r=".38"/>
</g>
<circle cx="196.4" cy="155.1" r=".38" fill="#008000"/>
<g fill="none" stroke="#008000" stroke-width=".13">
<path d="M180.3 94.7h1.9"/>
<circle cx="196.4" cy="155.1" r=".38"/>
</g>
<circle cx="182.2" cy="94.7" r=".38" fill="#008000"/>
<g fill="none" stroke="#008000" stroke-width=".13">
<path d="M194.5 141.8h1.9"/>
<circle cx="182.2" cy="94.7" r=".38"/>
</g>
<circle cx="196.4" cy="141.8" r=".38" fill="#008000"/>
<g fill="none" stroke="#008000" stroke-width=".13">
<path d="M180.3 90.9h1.9"/>
<circle cx="196.4" cy="141.8" r=".38"/>
</g>
<circle cx="182.2" cy="90.9" r=".38" fill="#008000"/>
<g fill="none" stroke="#008000" stroke-width=".13">
<path d="M194.5 145.6h1.9"/>
<circle cx="182.2" cy="90.9" r=".38"/>
</g>
<circle cx="196.4" cy="145.6" r=".38" fill="#008000"/>
<g fill="none" stroke="#008000" stroke-width=".13">
<path d="M208.8 90.9h1.9M164.1 137.5h.9"/>
<circle cx="196.4" cy="145.6" r=".38"/>
</g>
<circle cx="208.8" cy="90.9" r=".38" fill="#008000"/>
<circle cx="208.8" cy="90.9" r=".38" fill="none" stroke="#008000" stroke-width=".13"/>
<g font-size="4" fill="#800000">
<text x="36.1" y="143.7">LoRa Arduino Tracker</text>
<text x="35.1" y="157">Stuart Robinson</text>
</g>
<text font-size="2.7" fill="#808080" x="180.8" y="58.5">ARDUONOPROMINI_3V3</text>
<text font-size="2.3" fill="#808080" x="246.5" y="130.4">ANT1</text>
<g font-size="2.3" fill="#800000">
<text x="254.1" y="138">HOLES</text>
<text x="254.1" y="149.4">EDGE</text>
<text x="254.1" y="151.3">PADS</text>
</g>
<g font-size="2" fill="#808080">
<text x="124.2" y="44.3">SW1</text>
<text x="108.9" y="55.7">LK3</text>
<text x="127.5" y="93.7">LK2</text>
<text x="144.1" y="167">2MMJST</text>
<text x="144.1" y="164.7">CONBAT</text>
</g>
<g font-size="1.9" fill="#808080">
<text x="94.7" y="56.9">D1A</text>
<text x="100.7" y="56.2">B0520</text>
<text x="88.2" y="64.8">FS1</text>
<text x="86.7" y="66.4">250mA</text>
<text x="92.2" y="71.9">R1</text>
<text x="96.9" y="66.4">D1</text>
<text x="101.3" y="66.2">BAT51</text>
<text x="211.9" y="68.7">RAW</text>
<text x="240.7" y="69">IC4</text>
<text x="248.4" y="69">WATCHDOG</text>
<text x="90.8" y="74">91K</text>
<text x="123.2" y="76.2">Lithium Charger</text>
<text x="145.6" y="73.5">D2A B0520</text>
<text x="211.9" y="72.5">GND</text>
<text x="212.4" y="76.3">RST</text>
<text x="229.8" y="75.3">D3</text>
<text x="92.2" y="81.9">R2</text>
<text x="146" y="82.1">D2</text>
<text x="149.9" y="81.9">BAT51</text>
<text x="174.6" y="83.9">DIO0</text>
<text x="174.8" y="80.1">GND</text>
<text x="211.9" y="80.1">VCC</text>
<text x="211.9" y="83.9">GPSRX</text>
<text x="229.3" y="79.3">B0520</text>
<text x="47" y="86.9">1K</text>
<text x="47.4" y="84.8">R3</text>
<text x="91.4" y="84">11K</text>
<text x="174.6" y="87.7">DIO5</text>
<text x="211.9" y="87.8">GPSTX</text>
<text x="94.1" y="92.8">GND</text>
<text x="117.5" y="90.9">GND</text>
<text x="138.4" y="91.4">GND</text>
<text x="174.6" y="95.3">DIO1</text>
<text x="174.6" y="91.5">DIO3</text>
<text x="211.9" y="95.4">BAT</text>
<text x="211.9" y="91.6">RCPULSE</text>
<text x="241.3" y="92.8">IC2</text>
<text x="248.9" y="92.8">MB85RC16PNF</text>
<text x="49.4" y="96.6">GND</text>
<text x="174.6" y="99.1">DIO2</text>
<text x="198.4" y="99.4">SCK</text>
<text x="211.9" y="99.2">SCK</text>
<text x="37.4" y="107.1">R4</text>
<text x="45" y="107.1">R5</text>
<text x="58.6" y="107.3">C1</text>
<text x="142.9" y="106.8">C2</text>
<text x="167.5" y="103">GPSPOWER</text>
<text x="175.3" y="106.8">LED</text>
<text x="198.4" y="102.8">MISO</text>
<text x="198.4" y="106.6">MOSI</text>
<text x="211.9" y="106.8">MOSI</text>
<text x="211.9" y="103">MISO</text>
<text x="36.5" y="109.2">4K7</text>
<text x="44.1" y="109.2">4K7</text>
<text x="58.6" y="111.1">10uF</text>
<text x="117.3" y="112.5">IRLML6402</text>
<text x="121.9" y="110.4">Q1</text>
<text x="132.7" y="111">47K</text>
<text x="132.7" y="108.3">R6</text>
<text x="142.8" y="109.6">4u7</text>
<text x="164.8" y="110.6">LORA_NRESET</text>
<text x="211.9" y="110.6">LORA_NSS</text>
<text x="131.7" y="118.1">R7</text>
<text x="135.5" y="118.3">2K2</text>
<text x="55.6" y="121.3">GND</text>
<text x="158.4" y="135.9">R8</text>
<text x="161.7" y="135.7">22K</text>
</g>
<text font-size="1.9" fill="#800000" x="44.6" y="162.7">23/05/15</text>
<g font-size="1.6" fill="#808080">
<text x="118.5" y="46.9">NO</text>
<text x="123" y="47.7">NO</text>
<text x="128.1" y="47.7">P$4</text>
<text x="133" y="46.9">P$4</text>
<text x="128.1" y="51.5">P$3</text>
<text x="133" y="50.6">P$3</text>
<text x="117.1" y="60.2">COM</text>
<text x="118.6" y="64">NC</text>
<text x="123" y="61">COM</text>
<text x="123" y="64.8">NC</text>
<text x="128.1" y="64.8">P$1</text>
<text x="128.1" y="61">P$2</text>
<text x="133" y="64">P$1</text>
<text x="133" y="60.2">P$2</text>
<text x="185.8" y="68.6">TXD1</text>
<text x="201.3" y="68.6">RAW</text>
<text x="56.3" y="76.2">1</text>
<text x="185.8" y="72.4">RXI1</text>
<text x="185.8" y="76.2">RST</text>
<text x="200.7" y="72.4">GND2</text>
<text x="201" y="76.2">RST1</text>
<text x="241.5" y="72.6">1</text>
<text x="241.5" y="76.3">2</text>
<text x="244.4" y="73.4">VDD</text>
<text x="244.4" y="77.2">GP5</text>
<text x="249" y="77.2">GP0</text>
<text x="249" y="73.4">VSS</text>
<text x="254.3" y="76.3">7</text>
<text x="254.3" y="72.6">8</text>
<text x="56.3" y="78.1">2</text>
<text x="119" y="78.7">B+</text>
<text x="119.3" y="82.6">B-</text>
<text x="123" y="79.5">OUT+</text>
<text x="123" y="83.4">OUT-</text>
<text x="134" y="79.5">IN+</text>
<text x="134.4" y="83.4">IN-</text>
<text x="138.7" y="78.7">IN+</text>
<text x="138.7" y="82.6">IN-</text>
<text x="185.8" y="83.9">2</text>
<text x="185.8" y="80.1">GND1</text>
<text x="200.9" y="80.1">VCC1</text>
<text x="203.2" y="83.9">A3</text>
<text x="241.5" y="80.1">3</text>
<text x="241.5" y="83.9">4</text>
<text x="244.4" y="81">GP4</text>
<text x="249" y="81">GP1</text>
<text x="254.3" y="83.9">5</text>
<text x="254.3" y="80.1">6</text>
<text x="185.8" y="87.7">3</text>
<text x="203.2" y="87.7">A2</text>
<text x="244.4" y="84.8">GP3</text>
<text x="249" y="84.8">GP2</text>
<text x="185.8" y="91.4">4</text>
<text x="185.8" y="95.3">5</text>
<text x="203.2" y="91.5">A1</text>
<text x="203.2" y="95.3">A0</text>
<text x="185.8" y="99.1">6</text>
<text x="203.4" y="99.1">13</text>
<text x="241.9" y="96.4">1</text>
<text x="241.9" y="100.2">2</text>
<text x="244.9" y="97.2">A0</text>
<text x="244.9" y="101">A1</text>
<text x="249.3" y="97.2">VDD</text>
<text x="250.1" y="101">WP</text>
<text x="254.8" y="100.2">7</text>
<text x="254.8" y="96.4">8</text>
<text x="185.8" y="102.9">7</text>
<text x="185.8" y="106.7">8</text>
<text x="203.4" y="102.9">12</text>
<text x="203.5" y="106.7">11</text>
<text x="241.9" y="103.9">3</text>
<text x="241.9" y="107.7">4</text>
<text x="244.9" y="104.8">A2</text>
<text x="249.6" y="104.8">SCL</text>
<text x="254.8" y="107.7">5</text>
<text x="254.8" y="103.9">6</text>
<text x="185.8" y="110.5">9</text>
<text x="186.6" y="113.8" transform="rotate(-90 186.6 113.8)">A5</text>
<text x="190.4" y="113.8" transform="rotate(-90 190.4 113.8)">A4</text>
<text x="203.4" y="110.5">10</text>
<text x="244.9" y="108.6">VSS</text>
<text x="249.4" y="108.6">SDA</text>
<text x="124.3" y="131.5">1</text>
<text x="143" y="131.5">1</text>
<text x="124.3" y="133.4">2</text>
<text x="124.3" y="135.3">3</text>
<text x="124.3" y="137.2">4</text>
<text x="128.7" y="132.4">1</text>
<text x="128.7" y="134.3">2</text>
<text x="128.7" y="136.2">3</text>
<text x="138.6" y="132.4">1</text>
<text x="138.6" y="134.3">2</text>
<text x="138.6" y="136.2">3</text>
<text x="143" y="133.4">2</text>
<text x="143" y="135.3">3</text>
<text x="143" y="137.2">4</text>
<text x="248.2" y="136.7">PC</text>
<text x="248.2" y="134.7">PG1</text>
<text x="124.3" y="139.1">5</text>
<text x="124.3" y="141.1">6</text>
<text x="124.3" y="143">7</text>
<text x="128.7" y="138.1">4</text>
<text x="128.7" y="140">5</text>
<text x="128.7" y="141.9">6</text>
<text x="128.7" y="143.8">7</text>
<text x="138.6" y="138.1">4</text>
<text x="138.6" y="140">5</text>
<text x="138.6" y="141.9">6</text>
<text x="138.6" y="143.8">7</text>
<text x="143" y="139.1">5</text>
<text x="143" y="141.1">6</text>
<text x="143" y="143">7</text>
<text x="200.2" y="138.6">RESET</text>
<text x="200.2" y="140.5">DIO0</text>
<text x="200.2" y="142.4">DIO1</text>
<text x="209.2" y="140.5">GND2</text>
<text x="210.5" y="138.6">ANT</text>
<text x="248.2" y="138.6">PG2</text>
<text x="124.3" y="144.9">8</text>
<text x="128.7" y="145.7">8</text>
<text x="138.6" y="145.7">8</text>
<text x="143" y="144.9">8</text>
<text x="200.2" y="144.3">DIO2</text>
<text x="200.2" y="146.2">DIO3</text>
<text x="200.2" y="148.1">DIO4</text>
<text x="200.2" y="150">DIO5</text>
<text x="248.2" y="150">CTOP</text>
<text x="248.2" y="144.3">GT1</text>
<text x="248.2" y="146.2">GB1</text>
<text x="145.7" y="152.9" transform="rotate(-90 145.7 152.9)">1</text>
<text x="149.5" y="152.9" transform="rotate(-90 149.5 152.9)">2</text>
<text x="200.2" y="151.9">VCC</text>
<text x="200.2" y="153.8">GND</text>
<text x="200.2" y="155.7">SCK</text>
<text x="146.6" y="157.3" transform="rotate(-90 146.6 157.3)">1</text>
<text x="150.4" y="157.3" transform="rotate(-90 150.4 157.3)">2</text>
<text x="200.2" y="157.6">MISO</text>
<text x="200.2" y="159.5">MOSI</text>
<text x="200.2" y="161.4">NSS</text>
<text x="209.2" y="161.4">GND1</text>
<text x="248.2" y="157.6">GT2</text>
<text x="248.2" y="159.5">GB2</text>
</g>
<g font-size="1.3" fill="#808080">
<text x="79.5" y="68">RAW</text>
<text x="47.7" y="76.1">LED</text>
<text x="55.6" y="73.7">LED1</text>
<text x="98.9" y="77.6">BAT</text>
<text x="116" y="75.6">BAT+</text>
<text x="225.2" y="77.1">RST</text>
<text x="235.5" y="73.3">VCC</text>
<text x="258.9" y="73.3">GND</text>
<text x="156.9" y="79.5">+5V</text>
<text x="258.4" y="84.7">LED</text>
<text x="58.4" y="101.9">VCC</text>
<text x="259.3" y="100.9">GND</text>
<text x="259.3" y="97.1">VCC</text>
<text x="113.1" y="103.7">GPSVCC</text>
<text x="149.8" y="103.7">VCC</text>
<text x="259.3" y="104.7">SCL</text>
<text x="37.7" y="113.7">SCL</text>
<text x="45.1" y="113.7">SDA</text>
<text x="235.4" y="108.5">GND</text>
<text x="259.3" y="108.5">SDA</text>
<text x="142.2" y="115.6">GPSPOWER</text>
<text x="186.4" y="123" transform="rotate(-90 186.4 123)">SCL</text>
<text x="190.2" y="123.2" transform="rotate(-90 190.2 123.2)">SDA</text>
<text x="126.8" y="129.4">CONB</text>
<text x="137.5" y="129.4">CONA</text>
<text x="224.6" y="131.4">ANT2</text>
<text x="116.8" y="134.2">GND</text>
<text x="117" y="132.2">VCC</text>
<text x="117" y="138">SDA</text>
<text x="117.2" y="136.1">SCL</text>
<text x="150.3" y="134.2">GND</text>
<text x="150.3" y="132.3">VCC</text>
<text x="150.3" y="136.1">SCL</text>
<text x="204.1" y="135.1">RFM9X</text>
<text x="205.1" y="133.2">IC1</text>
<text x="115" y="139.9">GPSRX</text>
<text x="115.1" y="141.8">GPSTX</text>
<text x="116.8" y="143.7">GND</text>
<text x="150.3" y="139.9">+5V</text>
<text x="150.3" y="141.8">GND</text>
<text x="150.3" y="143.7">BAT+</text>
<text x="166" y="142.3">SDA</text>
<text x="166" y="138">RCPULSE</text>
<text x="183.6" y="138.5">LORA_NRESET</text>
<text x="190.5" y="140.4">DIO0</text>
<text x="190.5" y="142.2">DIO1</text>
<text x="114" y="145.6">GPSVCC</text>
<text x="150.3" y="145.6">GND</text>
<text x="159.3" y="144.2">LK1</text>
<text x="190.5" y="149.9">DIO5</text>
<text x="190.5" y="144.1">DIO2</text>
<text x="190.5" y="146">DIO3</text>
<text x="222.6" y="146.2" transform="rotate(-90 222.6 146.2)">PAD2</text>
<text x="234.1" y="145.6">PAD3</text>
<text x="190.6" y="153.7">GND</text>
<text x="190.8" y="151.8">VCC</text>
<text x="190.8" y="155.6">SCK</text>
<text x="223.1" y="152.4" transform="rotate(-90 223.1 152.4)">PAD6</text>
<text x="234.1" y="150.8">PAD4</text>
<text x="186.4" y="161.3">LORA_NSS</text>
<text x="190.1" y="159.4">MOSI</text>
<text x="190.1" y="157.5">MISO</text>
<text x="220.3" y="161.3">GND</text>
<text x="223.1" y="157.1" transform="rotate(-90 223.1 157.1)">PAD1</text>
<text x="234.1" y="156.1">PAD5</text>
</g>
<g font-size="1.3" fill="#800000">
<text x="123.6" y="104.6" transform="rotate(-90 123.6 104.6)">D</text>
<text x="134.1" y="104.5" transform="rotate(-90 134.1 104.5)">S</text>
<text x="129.7" y="108.8" transform="rotate(-90 129.7 108.8)">G</text>
</g>
</svg>
